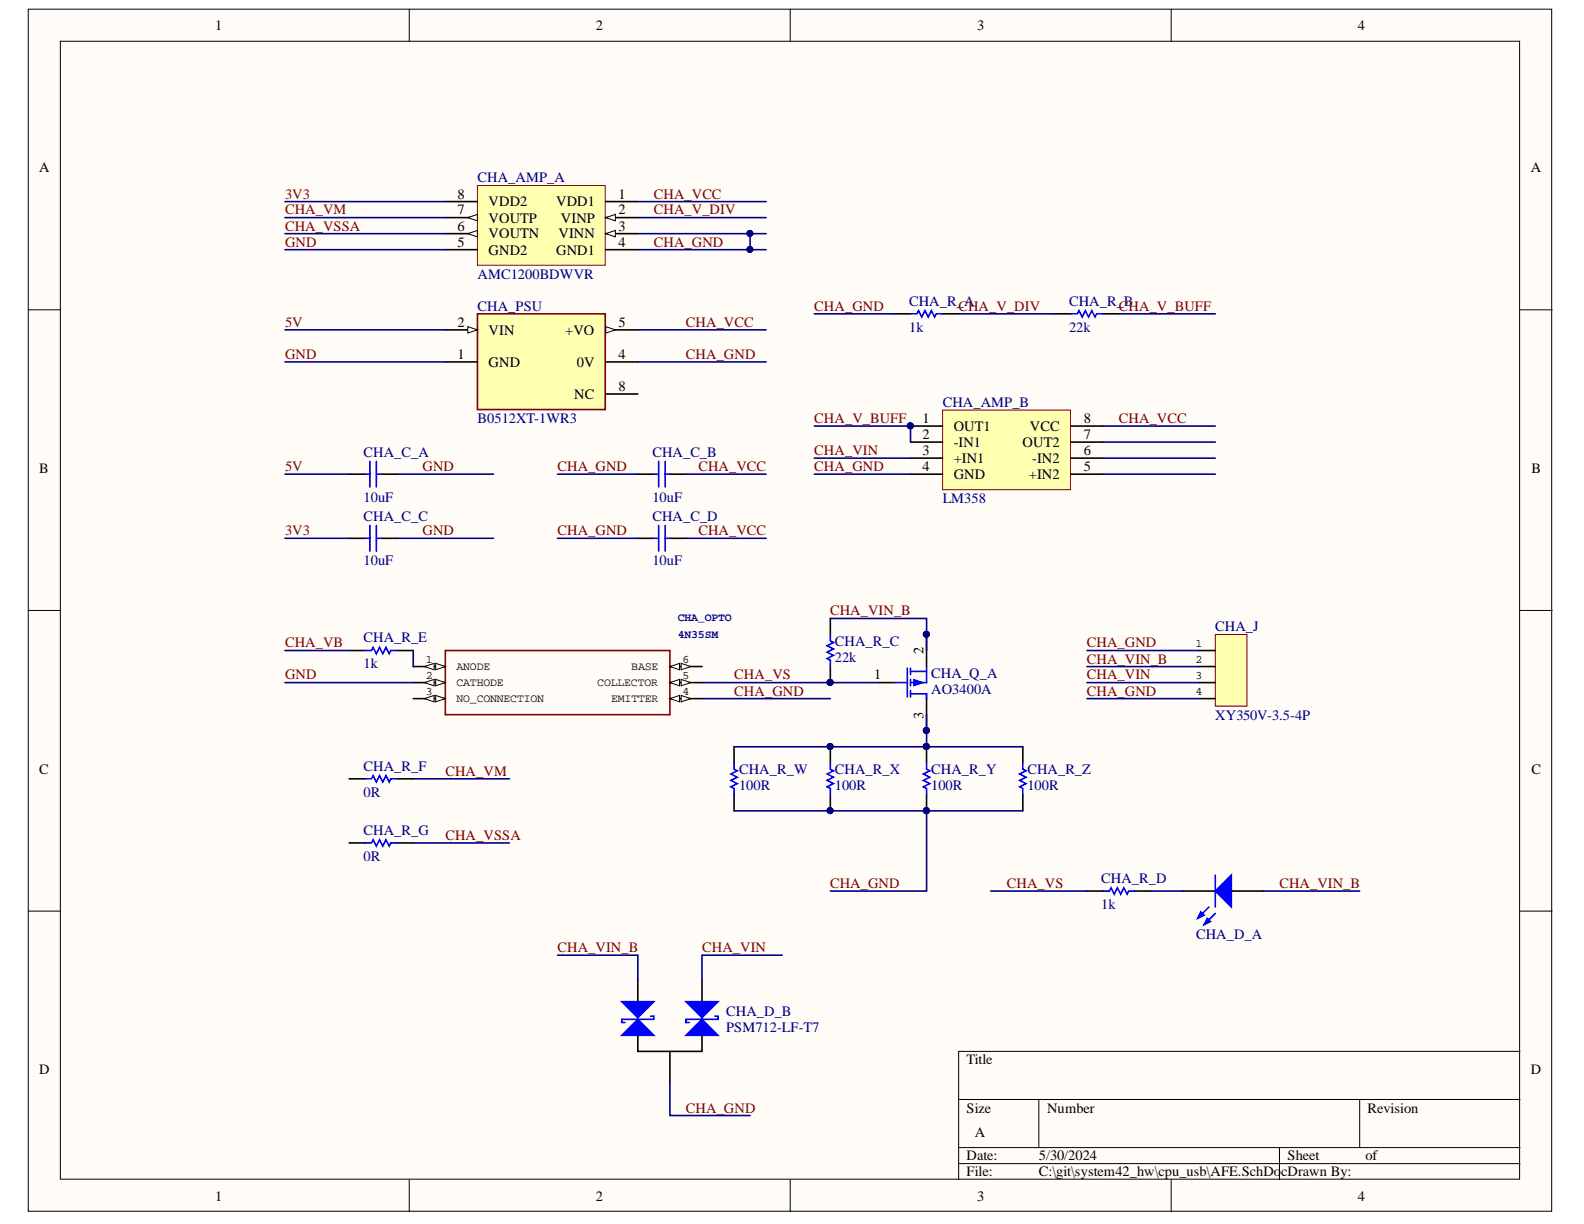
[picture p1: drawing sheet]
<svg xmlns="http://www.w3.org/2000/svg" width="279mm" height="216mm" viewBox="0 0 279 216" stroke-linecap="round" stroke-linejoin="round" font-family="sans-serif">
<g fill="#fffcf8" stroke="#000" stroke-width=".18">
<path d="M5 1.6h268.7v212h-268.7z"/>
<path d="M10.6 7.3h257.4v200.7h-257.4z"/>
</g>
<g fill="none" stroke="#000" stroke-width=".18">
<path d="M72.2 1.6v5.7M139.4 1.6v5.7M206.6 1.6v5.7M5 54.6h5.6M268.1 54.6h5.7M5 107.7h5.6M268.1 107.7h5.7M5 160.7h5.6M268.1 160.7h5.7M169.1 193.9h99M183.2 193.9v8.5M239.8 193.9v8.5"/>
<path d="M268.1 185.5h-99v22.6M72.2 208.1v5.6M139.4 208.1v5.6M169.1 202.4h99M169.1 205.3h99M206.6 208.1v5.6M225.7 202.4v5.7"/>
</g>
<path d="M84.2 32.7h22.6v14.1h-22.6z" fill="#ffffb0" stroke="#800000" stroke-width=".18"/>
<path d="M106.8 35.6h5.7M106.8 38.4h5.7M78.6 44h5.6M106.8 44h5.7" fill="none" stroke="#000" stroke-width=".28"/>
<path d="M106.8 38.4l1.7-.6v1.2z" fill="#fffcf8"/>
<path d="M106.8 38.4l1.7-.6v1.2z" fill="none" stroke="#000" stroke-width=".18"/>
<path d="M106.8 41.2h5.7" fill="none" stroke="#000" stroke-width=".28"/>
<path d="M106.8 41.2l1.7-.6v1.2z" fill="#fffcf8"/>
<path d="M106.8 41.2l1.7-.6v1.2z" fill="none" stroke="#000" stroke-width=".18"/>
<path d="M78.6 41.2h5.6" fill="none" stroke="#000" stroke-width=".28"/>
<path d="M82.5 41.2l1.7-.6v1.2z" fill="#fffcf8"/>
<path d="M82.5 41.2l1.7-.6v1.2z" fill="none" stroke="#000" stroke-width=".18"/>
<path d="M78.6 38.4h5.6" fill="none" stroke="#000" stroke-width=".28"/>
<path d="M82.5 38.4l1.7-.6v1.2z" fill="#fffcf8"/>
<path d="M82.5 38.4l1.7-.6v1.2z" fill="none" stroke="#000" stroke-width=".18"/>
<path d="M78.6 35.6h5.6" fill="none" stroke="#000" stroke-width=".28"/>
<path d="M84.2 55.4h22.6v16.8h-22.6z" fill="#ffffb0" stroke="#800000" stroke-width=".28"/>
<path d="M78.6 58.2h5.6" fill="none" stroke="#000" stroke-width=".28"/>
<path d="M82.5 57.6l1.7 .6-1.7 .5z" fill="#fffcf8"/>
<path d="M82.5 57.6l1.7 .6-1.7 .5z" fill="none" stroke="#000" stroke-width=".18"/>
<path d="M106.8 58.2h5.7M78.6 63.8h5.6" fill="none" stroke="#000" stroke-width=".28"/>
<path d="M106.8 57.6l1.7 .6-1.7 .5z" fill="#fffcf8"/>
<path d="M106.8 57.6l1.7 .6-1.7 .5z" fill="none" stroke="#000" stroke-width=".18"/>
<path d="M106.8 63.8h5.7M106.8 69.5h5.7M61.6 83.6h2.8M67.2 83.6h2.9M112.5 83.6h2.8M118.2 83.6h2.8" fill="none" stroke="#000" stroke-width=".28"/>
<path d="M64.4 83.6h.9M65.3 81.4v4.5M66.4 81.4v4.5M66.4 83.6h.8M115.3 83.6h.9M116.2 81.4v4.5M117.3 83.6h.9M117.3 81.4v4.5" fill="none" stroke="#00f" stroke-width=".28"/>
<path d="M166.3 72.3h22.5v14.1h-22.5z" fill="#ffffb0" stroke="#800000" stroke-width=".18"/>
<g fill="none" stroke="#000" stroke-width=".28">
<path d="M157.8 55.4h2.8M166.3 55.4h2.8M186.1 55.4h2.8M194.6 55.4h2.8M160.6 75.2h5.7M160.6 78h5.7M188.9 75.2h5.7M188.9 78h5.7M61.6 95h2.8M67.2 95h2.9M112.5 95h2.8M118.2 95h2.8"/>
<path d="M160.6 83.6h5.7M160.6 80.8h5.7M188.9 83.6h5.7M188.9 80.8h5.7M163.4 111.9v5.7M154.9 120.4h2.9"/>
</g>
<g fill="#000080" stroke="#000080" stroke-width=".18">
<circle cx="160.6" cy="75.1" r=".52"/>
<circle cx="163.4" cy="111.9" r=".52"/>
</g>
<g fill="none" stroke="#00f" stroke-width=".28">
<path d="M160.6 55.4h1.1l.3-.6 .6 1.1 .6-1.1 .5 1.1 .6-1.1 .6 1.1 .2-.5h1.2M188.9 55.4h1.1l.3-.6 .6 1.1 .5-1.1 .6 1.1 .6-1.1 .5 1.1 .3-.5h1.2M64.4 95h.9M65.3 92.7v4.5M66.4 92.7v4.5M66.4 95h.8M115.3 95h.9M116.2 92.7v4.5M117.3 95h.9M117.3 92.7v4.5M160 117.9v5M160.6 118.4h2.8"/>
<path d="M160.6 117.9v1.1M160.6 119.8v1.2M163.4 117.6v2.8h-2.8M157.8 120.4h2.2"/>
</g>
<path d="M161.2 119.8l1.7 .6-1.7 .6z" fill="#00f"/>
<path d="M161.2 119.8l1.7 .6-1.7 .6z" fill="none" stroke="#00f" stroke-width=".18"/>
<g fill="#000080" stroke="#000080" stroke-width=".18">
<circle cx="163.4" cy="111.9" r=".52"/>
<circle cx="146.4" cy="120.4" r=".52"/>
<circle cx="163.4" cy="131.7" r=".52"/>
<circle cx="163.4" cy="143" r=".52"/>
</g>
<path d="M72.9 117.6h5.7M146.5 109.1v2.8M146.5 117.6v2.8M163.4 131.7v2.8M163.4 140.2v2.8" fill="none" stroke="#000" stroke-width=".28"/>
<path d="M146.5 111.9v1.2l.5 .2-1.1 .6 1.1 .6-1.1 .5 1.1 .6-1.1 .6 .6 .2v1.2M163.4 134.5v1.2l.6 .3-1.1 .5 1.1 .6-1.1 .6 1.1 .5-1.1 .6 .5 .3v1.1" fill="none" stroke="#00f" stroke-width=".28"/>
<path d="M78.6 114.7h39.6v11.4h-39.6z" fill="none" stroke="#800000" stroke-width=".28"/>
<path d="M76.9 117l1.7 .6-1.7 .5z" fill="#fffcf8"/>
<path d="M76.9 117l1.7 .6-1.7 .5z" fill="none" stroke="#000" stroke-width=".18"/>
<path d="M74.9 117.6l1.7-.6v1.1z" fill="#fffcf8"/>
<path d="M74.9 117.6l1.7-.6v1.1z" fill="none" stroke="#000" stroke-width=".18"/>
<path d="M72.9 120.4h5.7" fill="none" stroke="#000" stroke-width=".28"/>
<path d="M76.9 119.8l1.7 .6-1.7 .6z" fill="#fffcf8"/>
<path d="M76.9 119.8l1.7 .6-1.7 .6z" fill="none" stroke="#000" stroke-width=".18"/>
<path d="M74.9 120.4l1.7-.6v1.2z" fill="#fffcf8"/>
<path d="M74.9 120.4l1.7-.6v1.2z" fill="none" stroke="#000" stroke-width=".18"/>
<path d="M72.9 123.2h5.7" fill="none" stroke="#000" stroke-width=".28"/>
<path d="M76.9 122.7l1.7 .5-1.7 .6z" fill="#fffcf8"/>
<path d="M76.9 122.7l1.7 .5-1.7 .6z" fill="none" stroke="#000" stroke-width=".18"/>
<path d="M74.9 123.2l1.7-.5v1.1z" fill="#fffcf8"/>
<path d="M74.9 123.2l1.7-.5v1.1z" fill="none" stroke="#000" stroke-width=".18"/>
<path d="M118.2 117.6h5.6" fill="none" stroke="#000" stroke-width=".28"/>
<path d="M118.2 117.6l1.7-.6v1.1z" fill="#fffcf8"/>
<path d="M118.2 117.6l1.7-.6v1.1z" fill="none" stroke="#000" stroke-width=".18"/>
<path d="M120.1 117l1.7 .6-1.7 .5z" fill="#fffcf8"/>
<path d="M120.1 117l1.7 .6-1.7 .5z" fill="none" stroke="#000" stroke-width=".18"/>
<path d="M118.2 120.4h5.6" fill="none" stroke="#000" stroke-width=".28"/>
<path d="M118.2 120.4l1.7-.6v1.2z" fill="#fffcf8"/>
<path d="M118.2 120.4l1.7-.6v1.2z" fill="none" stroke="#000" stroke-width=".18"/>
<path d="M120.1 119.8l1.7 .6-1.7 .6z" fill="#fffcf8"/>
<path d="M120.1 119.8l1.7 .6-1.7 .6z" fill="none" stroke="#000" stroke-width=".18"/>
<path d="M118.2 123.2h5.6" fill="none" stroke="#000" stroke-width=".28"/>
<path d="M118.2 123.2l1.7-.5v1.1z" fill="#fffcf8"/>
<path d="M118.2 123.2l1.7-.5v1.1z" fill="none" stroke="#000" stroke-width=".18"/>
<path d="M120.1 122.7l1.7 .5-1.7 .6z" fill="#fffcf8"/>
<path d="M120.1 122.7l1.7 .5-1.7 .6z" fill="none" stroke="#000" stroke-width=".18"/>
<path d="M61.6 114.7h2.8M70.1 114.7h2.8M61.6 137.4h2.8M70.1 137.4h2.8M61.6 148.7h2.8M70.1 148.7h2.8" fill="none" stroke="#000" stroke-width=".28"/>
<path d="M64.4 114.7h1.1l.3-.5 .6 1.1 .6-1.1 .5 1.1 .6-1.1 .5 1.1 .3-.6h1.2M64.4 137.4h1.1l.3-.6 .6 1.1 .6-1.1 .5 1.1 .6-1.1 .5 1.1 .3-.5h1.2M64.4 148.7h1.1l.3-.6 .6 1.2 .6-1.2 .5 1.2 .6-1.2 .5 1.2 .3-.6h1.2" fill="none" stroke="#00f" stroke-width=".28"/>
<path d="M214.4 111.9h5.5v12.7h-5.5z" fill="#ffffb0" stroke="#800000" stroke-width=".18"/>
<g fill="none" stroke="#000" stroke-width=".28">
<path d="M211.5 114.7h2.9M211.5 117.6h2.9M129.5 131.7v2.8M146.5 131.7v2.8M180.4 131.7v2.8M211.5 120.4h2.9M211.5 123.2h2.9M129.5 140.2v2.8M146.5 140.2v2.8M180.4 140.2v2.8M191.7 157.2h2.9M200.2 157.2h2.8"/>
<path d="M208.7 157.2h5.7M217.2 157.2h5.7"/>
</g>
<g fill="#000080" stroke="#000080" stroke-width=".18">
<circle cx="146.4" cy="131.7" r=".52"/>
<circle cx="146.4" cy="143" r=".52"/>
</g>
<path d="M129.5 134.5v1.2l.5 .3-1.1 .5 1.1 .6-1.1 .6 1.1 .5-1.1 .6 .6 .3v1.1M146.5 134.5v1.2l.5 .3-1.1 .5 1.1 .6-1.1 .6 1.1 .5-1.1 .6 .6 .3v1.1M180.4 134.5v1.2l.6 .3-1.2 .5 1.2 .6-1.2 .6 1.2 .5-1.2 .6 .6 .3v1.1M194.6 157.2h1.1l.3-.6 .5 1.1 .6-1.1 .6 1.1 .5-1.1 .6 1.1 .3-.5h1.1" fill="none" stroke="#00f" stroke-width=".28"/>
<path d="M214.4 157.2l2.8-2.9v5.7z" fill="#00f"/>
<path d="M213.2 160l-1.9 2M214.4 157.2l2.8-2.9v5.7zM214.4 161.1l-2 2" fill="none" stroke="#00f" stroke-width=".28"/>
<path d="M211.8 160.8l.6 .6-1.1 .6z" fill="#00f"/>
<path d="M211.8 160.8l.6 .6-1.1 .6z" fill="none" stroke="#00f" stroke-width=".28"/>
<path d="M213 162l.5 .5-1.1 .6z" fill="#00f"/>
<path d="M214.4 154.3v5.7M213 162l.5 .5-1.1 .6z" fill="none" stroke="#00f" stroke-width=".28"/>
<path d="M112.5 172.7v5.7" fill="none" stroke="#000" stroke-width=".28"/>
<path d="M109.7 182.6l2.8-2.8 2.8 2.8z" fill="#00f"/>
<path d="M114.8 179.2h.5v.6h-5.6v.6h.5M109.7 182.6l2.8-2.8 2.8 2.8z" fill="none" stroke="#00f" stroke-width=".28"/>
<path d="M109.7 176.7h5.6l-2.8 2.8z" fill="#00f"/>
<path d="M109.7 176.7h5.6l-2.8 2.8z" fill="none" stroke="#00f" stroke-width=".28"/>
<path d="M123.8 172.7v5.7M118.2 185.5v5.6" fill="none" stroke="#000" stroke-width=".28"/>
<path d="M121 182.6l2.8-2.8 2.9 2.8z" fill="#00f"/>
<path d="M126.1 179.2h.6v.6h-5.7v.6h.6M121 182.6l2.8-2.8 2.9 2.8z" fill="none" stroke="#00f" stroke-width=".28"/>
<path d="M121 176.7h5.7l-2.9 2.8z" fill="#00f"/>
<path d="M121 176.7h5.7l-2.9 2.8z" fill="none" stroke="#00f" stroke-width=".28"/>
<path d="M112.5 182.6v2.9h11.3v-2.9" fill="none" stroke="#000" stroke-width=".28"/>
<g fill="none" stroke="#000080" stroke-width=".28">
<path d="M50.3 35.6h28.3M50.3 38.4h28.3M112.5 35.6h22.6M112.5 38.4h22.6M50.3 41.2h28.3M50.3 44h28.3M50.3 58.2h28.3M112.5 44h22.6M112.5 41.2h22.6M112.5 58.2h22.6M132.3 41.2v2.8M143.6 55.4h14.2"/>
<path d="M169.1 55.4h17M197.4 55.4h17M50.3 63.8h28.3M112.5 63.8h22.6M143.6 75.2h17v2.8M194.6 75.2h19.8M194.6 78h19.8M50.3 83.6h11.3M50.3 95h11.3M70.1 83.6h16.9M70.1 95h16.9M98.4 83.6h14.1"/>
<path d="M98.4 95h14.1M121 83.6h14.1M121 95h14.1M143.6 83.6h17M143.6 80.8h17M194.6 83.6h19.8M194.6 80.8h19.8M50.3 114.7h11.3M72.9 114.7v2.9M146.5 109.1h16.9v5.6M191.7 114.7h19.8M191.7 117.6h19.8"/>
<path d="M50.3 120.4h22.6M72.9 137.4h17M123.8 123.2h22.7M123.8 120.4h31.1M129.5 131.7h50.9M163.4 126.1v5.6M191.7 123.2h19.8M191.7 120.4h19.8M72.9 148.7h17M129.5 143h50.9M163.4 143v14.2h-16.9M174.8 157.2h16.9"/>
<path d="M203 157.2h5.7M222.9 157.2h16.9M98.4 168.5h14.1v4.2M138 168.5h-14.2v4.2M118.2 191.1v5.7h14.1"/>
</g>
<g fill="#000080" stroke="#000080" stroke-width=".18">
<circle cx="132.3" cy="44" r=".52"/>
<circle cx="132.3" cy="41.2" r=".52"/>
<circle cx="160.6" cy="75.1" r=".52"/>
<circle cx="146.4" cy="120.4" r=".52"/>
<circle cx="163.4" cy="111.9" r=".52"/>
<circle cx="163.4" cy="143" r=".52"/>
<circle cx="163.4" cy="131.7" r=".52"/>
<circle cx="146.4" cy="131.7" r=".52"/>
<circle cx="146.4" cy="143" r=".52"/>
</g>
<text font-size="6.7" fill="#000080" x="162.6" y="127.4">PICHA0Q0A03</text>
<g font-size="2.5">
<text x="37.9" y="5.3">1</text>
<text x="105.1" y="5.3">2</text>
<text x="172.4" y="5.3">3</text>
<text x="239.5" y="5.3">4</text>
<text x="6.9" y="30.4">A</text>
<text x="80.7" y="35">8</text>
<text x="109.1" y="35">1</text>
<text x="270" y="30.4">A</text>
<text x="80.7" y="40.7">6</text>
<text x="80.7" y="37.8">7</text>
<text x="86.2" y="39.3">VOUTP</text>
<text x="86.2" y="36.4">VDD2</text>
<text x="98.1" y="36.4">VDD1</text>
<text x="98.9" y="39.3">VINP</text>
<text x="109.1" y="37.8">2</text>
<text x="109.1" y="40.7">3</text>
<text x="80.7" y="43.5">5</text>
<text x="86.2" y="44.9">GND2</text>
<text x="86.2" y="42.1">VOUTN</text>
<text x="98.1" y="44.9">GND1</text>
<text x="98.5" y="42.1">VINN</text>
<text x="109.1" y="43.5">4</text>
<text x="80.7" y="57.6">2</text>
<text x="86.2" y="59">VIN</text>
<text x="99.7" y="59">+VO</text>
<text x="109.1" y="57.6">5</text>
<text x="80.7" y="63.3">1</text>
<text x="86.2" y="64.7">GND</text>
<text x="101.7" y="64.7">0V</text>
<text x="109.1" y="63.3">4</text>
<text x="101.3" y="70.3">NC</text>
<text x="109.1" y="68.9">8</text>
<text x="162.7" y="74.6">1</text>
<text x="162.7" y="77.4">2</text>
<text x="168.2" y="76">OUT1</text>
<text x="181.7" y="76">VCC</text>
<text x="191.2" y="77.4">7</text>
<text x="191.2" y="74.6">8</text>
<text x="6.9" y="83.4">B</text>
<text x="162.7" y="83.1">4</text>
<text x="162.7" y="80.2">3</text>
<text x="168.2" y="78.9">-IN1</text>
<text x="168.2" y="81.7">+IN1</text>
<text x="180.4" y="78.9">OUT2</text>
<text x="182.1" y="81.7">-IN2</text>
<text x="191.2" y="83.1">5</text>
<text x="191.2" y="80.2">6</text>
<text x="270.1" y="83.4">B</text>
<text x="168.2" y="84.5">GND</text>
<text x="181.5" y="84.5">+IN2</text>
<text x="154.2" y="119.8">1</text>
<text x="162.9" y="115.4" transform="rotate(-90 162.9 115.4)">2</text>
<text x="162.9" y="126.8" transform="rotate(-90 162.9 126.8)">3</text>
<text x="6.9" y="136.5">C</text>
<text x="270.1" y="136.5">C</text>
<text x="6.9" y="189.5">D</text>
<text x="170.5" y="187.7">Title</text>
<text x="270" y="189.5">D</text>
<text x="170.5" y="196.3">Size</text>
<text x="184.7" y="196.3">Number</text>
<text x="241.2" y="196.3">Revision</text>
<text x="171.9" y="200.5">A</text>
<text x="170.5" y="204.7">Date:</text>
<text x="170.5" y="207.5">File:</text>
<text x="183.3" y="204.7">5/30/2024</text>
<text x="183.3" y="207.5">C:\git\system42_hw\cpu_usb\AFE.SchDocDrawn By:</text>
<text x="227.1" y="204.7">Sheet</text>
<text x="240.8" y="204.7">of</text>
<text x="37.9" y="211.8">1</text>
<text x="105.1" y="211.8">2</text>
<text x="172.4" y="211.8">3</text>
<text x="239.5" y="211.8">4</text>
</g>
<g font-size="2.5" fill="#800000">
<text x="50.3" y="35">3V3</text>
<text x="115.3" y="35">CHA_VCC</text>
<text x="50.3" y="40.7">CHA_VSSA</text>
<text x="50.3" y="37.8">CHA_VM</text>
<text x="115.3" y="37.8">CHA_V_DIV</text>
<text x="50.3" y="43.5">GND</text>
<text x="115.3" y="43.5">CHA_GND</text>
<text x="50.3" y="57.6">5V</text>
<text x="121" y="57.6">CHA_VCC</text>
<text x="143.6" y="54.8">CHA_GND</text>
<text x="169.1" y="54.8">CHA_V_DIV</text>
<text x="197.4" y="54.8">CHA_V_BUFF</text>
<text x="50.3" y="63.3">GND</text>
<text x="121" y="63.3">CHA_GND</text>
<text x="143.6" y="74.6">CHA_V_BUFF</text>
<text x="197.4" y="74.6">CHA_VCC</text>
<text x="50.3" y="83.1">5V</text>
<text x="74.5" y="83.1">GND</text>
<text x="98.3" y="83.1">CHA_GND</text>
<text x="123.2" y="83.1">CHA_VCC</text>
<text x="143.6" y="83.1">CHA_GND</text>
<text x="143.6" y="80.2">CHA_VIN</text>
<text x="50.3" y="94.4">3V3</text>
<text x="74.5" y="94.4">GND</text>
<text x="98.3" y="94.4">CHA_GND</text>
<text x="123.2" y="94.4">CHA_VCC</text>
<text x="146.4" y="108.5">CHA_VIN_B</text>
<text x="50.3" y="119.8">GND</text>
<text x="50.3" y="114.2">CHA_VB</text>
<text x="129.5" y="119.8">CHA_VS</text>
<text x="191.7" y="117">CHA_VIN_B</text>
<text x="191.7" y="119.8">CHA_VIN</text>
<text x="191.7" y="114.2">CHA_GND</text>
<text x="129.5" y="122.7">CHA_GND</text>
<text x="191.7" y="122.7">CHA_GND</text>
<text x="78.6" y="136.8">CHA_VM</text>
<text x="78.6" y="148.1">CHA_VSSA</text>
<text x="146.4" y="156.6">CHA_GND</text>
<text x="177.6" y="156.6">CHA_VS</text>
<text x="225.7" y="156.6">CHA_VIN_B</text>
<text x="98.3" y="168">CHA_VIN_B</text>
<text x="123.9" y="168">CHA_VIN</text>
<text x="121" y="196.3">CHA_GND</text>
</g>
<g font-size="2.5" fill="#000080">
<text x="84.2" y="32.2">CHA_AMP_A</text>
<text x="84.2" y="49.1">AMC1200BDWVR</text>
<text x="160.4" y="54">CHA_R_A</text>
<text x="188.6" y="54">CHA_R_B</text>
<text x="84.2" y="54.8">CHA_PSU</text>
<text x="160.4" y="58.5">1k</text>
<text x="188.6" y="58.5">22k</text>
<text x="166.3" y="71.8">CHA_AMP_B</text>
<text x="84.2" y="74.6">B0512XT-1WR3</text>
<text x="64.1" y="80.6">CHA_C_A</text>
<text x="115.1" y="80.6">CHA_C_B</text>
<text x="64.1" y="88.5">10uF</text>
<text x="115.1" y="88.5">10uF</text>
<text x="166.3" y="88.8">LM358</text>
<text x="64.1" y="91.9">CHA_C_C</text>
<text x="115.1" y="91.9">CHA_C_D</text>
<text x="64.1" y="99.7">10uF</text>
<text x="115.1" y="99.7">10uF</text>
<text x="64.1" y="113.3">CHA_R_E</text>
<text x="147.3" y="113.9">CHA_R_C</text>
<text x="214.4" y="111.4">CHA_J</text>
<text x="64.1" y="117.9">1k</text>
<text x="147.3" y="116.7">22k</text>
<text x="164.2" y="119.6">CHA_Q_A</text>
<text x="164.2" y="122.4">AO3400A</text>
<text x="214.4" y="126.9">XY350V-3.5-4P</text>
<text x="64.1" y="136">CHA_R_F</text>
<text x="130.4" y="136.6">CHA_R_W</text>
<text x="147.3" y="136.6">CHA_R_X</text>
<text x="164.2" y="136.6">CHA_R_Y</text>
<text x="181.2" y="136.6">CHA_R_Z</text>
<text x="64.1" y="140.5">0R</text>
<text x="130.4" y="139.3">100R</text>
<text x="147.3" y="139.3">100R</text>
<text x="164.2" y="139.3">100R</text>
<text x="181.2" y="139.3">100R</text>
<text x="64.1" y="147.3">CHA_R_G</text>
<text x="64.1" y="151.8">0R</text>
<text x="194.2" y="155.8">CHA_R_D</text>
<text x="194.2" y="160.3">1k</text>
<text x="211" y="165.7">CHA_D_A</text>
<text x="128.1" y="179.3">CHA_D_B</text>
<text x="128.1" y="182.1">PSM712-LF-T7</text>
</g>
<g font-size="2" fill="#000080">
<text x="119.6" y="109.6">CHA_OPTO</text>
<text x="119.6" y="112.5">4N35SM</text>
</g>
<g font-size="2">
<text x="75.1" y="117">1</text>
<text x="75.1" y="119.8">2</text>
<text x="80.5" y="118.1">ANODE</text>
<text x="111.4" y="118.1">BASE</text>
<text x="120.4" y="117">6</text>
<text x="120.4" y="119.8">5</text>
<text x="210.9" y="114.2">1</text>
<text x="210.9" y="117">2</text>
<text x="210.9" y="119.8">3</text>
<text x="75.1" y="122.6">3</text>
<text x="80.5" y="120.9">CATHODE</text>
<text x="80.5" y="123.8">NO_CONNECTION</text>
<text x="105.4" y="120.9">COLLECTOR</text>
<text x="107.8" y="123.8">EMITTER</text>
<text x="120.4" y="122.6">4</text>
<text x="210.9" y="122.6">4</text>
</g>
</svg>
